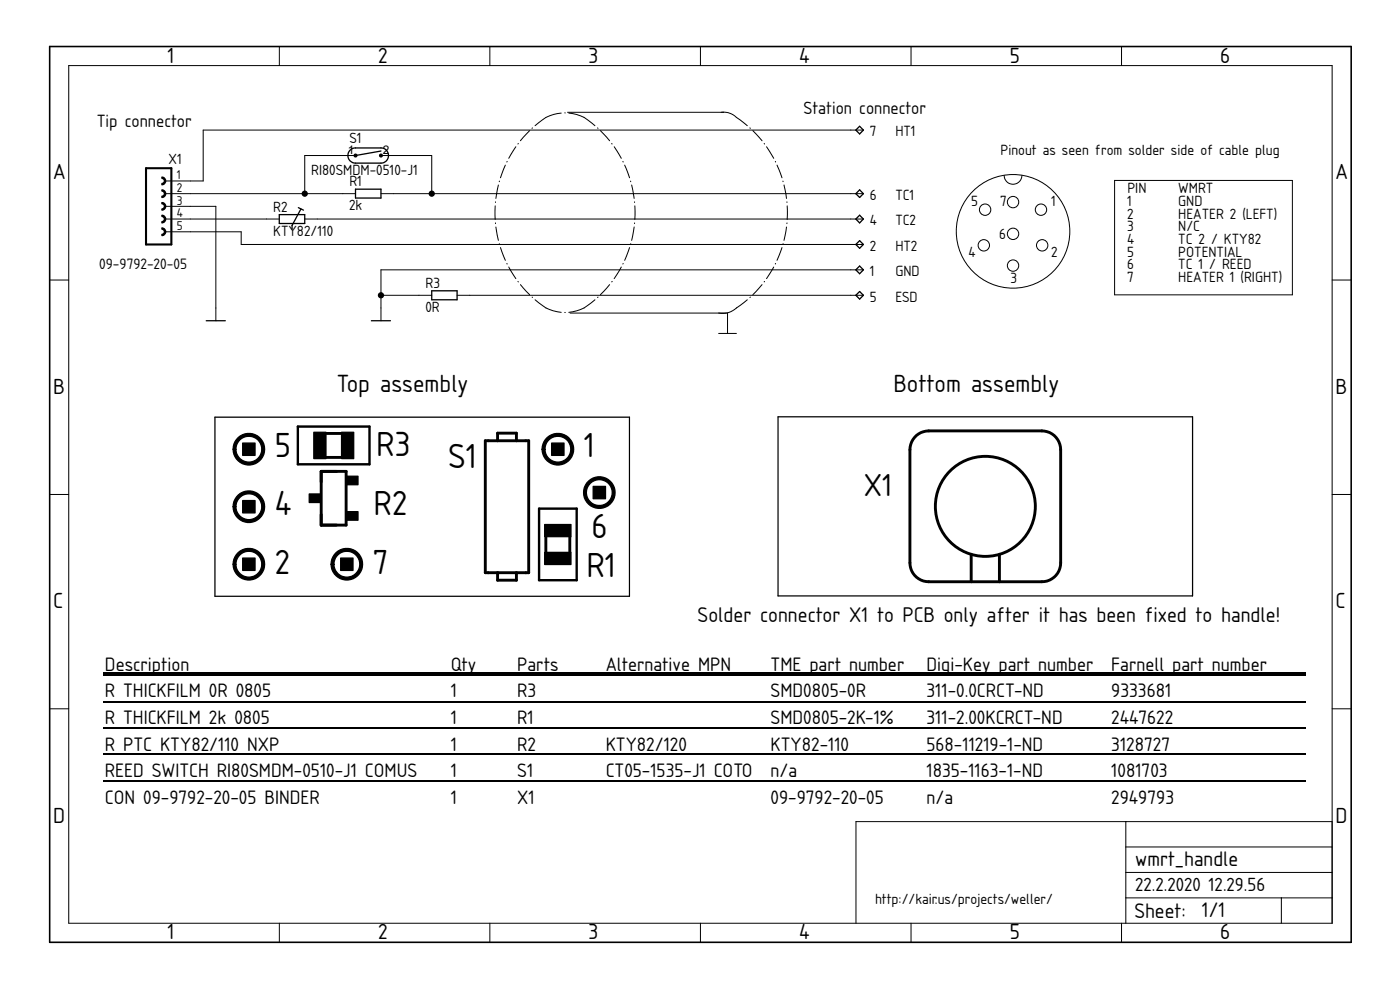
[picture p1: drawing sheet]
<svg xmlns="http://www.w3.org/2000/svg" width="297mm" height="210mm" viewBox="0 0 297 210" stroke-linecap="round" stroke-linejoin="round" font-family="sans-serif">
<g fill="none" stroke="#000" stroke-width=".21">
<path d="M14.6 13.9h268v181.8h-268zM59.3 9.9v4M103.9 9.9v4M148.6 9.9v4M193.3 9.9v4M238 9.9v4M75.4 33h-10.7v8.1M80.8 33h10.8v8.1M105.7 39.2l-.5 2.9M106 38.4l-.1 .1M107.2 35l-1 2.7M107.6 34.2l-.1 .2"/>
<path d="M109.4 31.1l-1.5 2.5M110 30.4l-.1 .1M112.4 27.7l-2 2.1M113 27.1l-.1 .1M119.1 24a8.6 8.6 0 0 0-5.6 2.6M119.8 23.9h.1M120.4 23.8h33.2M120.7 24a8.6 8.6 0 0 1 5.5 2.6M126.8 27.1l.1 .1M127.4 27.7l1.9 2.1M129.8 30.4l.1 .1M130.3 31.1l1.5 2.5"/>
<path d="M132.2 34.2v.2M132.5 35l1.1 2.7M133.8 38.4v.1M134 39.2l.5 2.9M153 23.8l1.5 .1 .9 .4 3.2 2.3M159.1 27.1l.1 .1M159.7 27.7l2 2.1M162.1 30.4l.1 .1M162.6 31.1l1.6 2.5M164.5 34.2l.1 .2M164.9 35l1 2.7M166.1 38.4l.1 .1"/>
<path d="M166.3 39.2l.6 2.9M183.2 27.6h-140.1v10.8h-8.1M213.1 37.2a1.88 1.88 0 0 0 1.8 1.9 1.88 1.88 0 0 0 1.9-1.9M236.5 38.3h37.7v24.2h-37.7zM10.5 59.4h4.1M35 41.1h40.4M35 43.8h10.8v24.2M35 46.4h24.3M35 49.1h16.2v2.7h132M64.7 46.4h118.5M80.8 41.1h102.4M105.1 43.6v2.9"/>
<path d="M105.1 42.8v.1M105.1 47.3v.1M105.2 48.1l.5 2.9M105.9 51.7l.1 .1M106.2 52.5l1 2.7M107.5 55.9l.1 .1M107.9 56.6l1.5 2.5M109.9 59.7l.1 .1M129.9 59.7l-.1 .1M131.8 56.6l-1.5 2.5M132.2 55.9v.1M133.6 52.5l-1.1 2.7"/>
<path d="M133.8 51.7v.1M134.5 48.1l-.5 2.9M134.6 42.8v.1M134.6 47.3v.1M134.7 43.6v2.9M162.2 59.7l-.1 .1M164.2 56.6l-1.6 2.5M164.6 55.9l-.1 .1M165.9 52.5l-1 2.7M166.2 51.7l-.1 .1M166.9 48.1l-.6 2.9M167 42.8v.1"/>
<path d="M167 47.3v.1M167 43.6v2.9M183.2 57.2h-102.4v10.8M282.6 59.4h4.1M80.8 62.6h10.8M97 62.6h86.2M110.4 60.3l2 2.2M112.9 63l.1 .1M113.5 63.6l.8 .6a8.3 8.3 0 0 0 4.8 2M119.8 66.2h.1M121 66.4h33.1M126.2 63.6l-.7 .6a8.3 8.3 0 0 1-4.8 2"/>
<path d="M126.9 63l-.1 .1M129.3 60.3l-1.9 2.2M152.5 66.4h1.6M152.5 70.7h3.7M154.4 66.4v4.3M158.6 63.6a10.8 10.8 0 0 1-4.5 2.8M159.2 63l-.1 .1M161.7 60.3l-2 2.2M10.5 104.8h4.1M282.6 104.8h4.1M10.5 150.3h4.1M282.6 150.3h4.1"/>
<path d="M238.9 174.2v21.5M238.9 179.6h43.7M282.6 174.2h-101v21.5M59.3 195.7v4.1M103.9 195.7v4.1M148.6 195.7v4.1M193.3 195.7v4.1M238 195.7v4.1M238.9 190.4h43.7M238.9 185h43.7M271.9 190.4v5.3"/>
<circle cx="208.7" cy="52" r="1.21"/>
<circle cx="209" cy="44.5" r="1.21"/>
<circle cx="214.9" cy="49.1" r="12"/>
<circle cx="214.9" cy="42.8" r="1.21"/>
<circle cx="214.9" cy="56.3" r="1.21"/>
<circle cx="214.9" cy="49.6" r="1.21"/>
<circle cx="220.9" cy="44.5" r="1.21"/>
<circle cx="221.1" cy="52" r="1.21"/>
</g>
<path d="M10.5 9.9h276.2v189.9h-276.2z" fill="none" stroke="#000" stroke-width=".34"/>
<path d="M31 35.7h5.4v16.1h-5.4z" fill="none" stroke="#000" stroke-width=".44"/>
<g fill="#000" stroke="#000" stroke-width=".26">
<path d="M34.3 37.5a.82 .82 0 0 1 .9 .9 .82 .82 0 0 1-.9 .8v-.3a.54 .54 0 0 0 .6-.5 .54 .54 0 0 0-.6-.6z" fill-rule="evenodd"/>
<path d="M34.3 42.9a.8 .8 0 0 1 .9 .8 .8 .8 0 0 1-.9 .9v-.3a.54 .54 0 0 0 .6-.5 .54 .54 0 0 0-.6-.6z" fill-rule="evenodd"/>
<path d="M34.3 40.3a.81 .81 0 0 1 .9 .8 .81 .81 0 0 1-.9 .8v-.3a.54 .54 0 0 0 .6-.5 .54 .54 0 0 0-.6-.6z" fill-rule="evenodd"/>
<path d="M34.3 48.3a.82 .82 0 0 1 .9 .8 .82 .82 0 0 1-.9 .9v-.3a.54 .54 0 0 0 .6-.6 .54 .54 0 0 0-.6-.5z" fill-rule="evenodd"/>
<path d="M34.3 45.6a.81 .81 0 0 1 .9 .8 .81 .81 0 0 1-.9 .9v-.3a.54 .54 0 0 0 .6-.6 .54 .54 0 0 0-.6-.5z" fill-rule="evenodd"/>
<path d="M50.5 92.8a3.4 3.4 0 0 1 5.3 .8 3.4 3.4 0 0 1-2.2 4.9 3.4 3.4 0 0 1-4.1-3.3h.6a2.75 2.75 0 0 1 3.9-2.5 2.75 2.75 0 0 1 .5 4.7 2.75 2.75 0 0 1-4.4-1.7v-.5h-.6a3.2 3.2 0 0 1 1-2.4z" fill-rule="evenodd"/>
<path d="M116.1 92.8a3.4 3.4 0 0 1 5.2 .8 3.4 3.4 0 0 1-2.1 4.9 3.4 3.4 0 0 1-4.2-3.3h.6a2.74 2.74 0 0 1 4-2.4 2.74 2.74 0 0 1 .4 4.6 2.74 2.74 0 0 1-4.3-1.7l-.1-.5h-.6a3.4 3.4 0 0 1 1.1-2.4z" fill-rule="evenodd"/>
<path d="M50.5 117.2a3.4 3.4 0 0 1 5.3 .8 3.4 3.4 0 0 1-2.2 4.9 3.4 3.4 0 0 1-4.1-3.3h.6a2.75 2.75 0 0 1 3.9-2.5 2.75 2.75 0 0 1 .4 4.7 2.75 2.75 0 0 1-4.3-1.7v-.5h-.6a3.3 3.3 0 0 1 1-2.4z" fill-rule="evenodd"/>
<path d="M50.5 105a3.4 3.4 0 0 1 5.3 .8 3.4 3.4 0 0 1-2.2 4.9 3.4 3.4 0 0 1-4.1-3.3h.6a2.75 2.75 0 0 1 3.9-2.5 2.75 2.75 0 0 1 .4 4.7 2.75 2.75 0 0 1-4.3-1.7v-.5h-.6a3.2 3.2 0 0 1 1-2.4z" fill-rule="evenodd"/>
<path d="M71.3 117.2a3.4 3.4 0 0 1 5.2 .8 3.4 3.4 0 0 1-2.1 4.9 3.4 3.4 0 0 1-4.2-3.3h.7a2.74 2.74 0 0 1 3.8-2.5 2.74 2.74 0 0 1 .7 4.6 2.74 2.74 0 0 1-4.4-1.2l-.1-.9h-.7a3.3 3.3 0 0 1 1.1-2.4z" fill-rule="evenodd"/>
<path d="M124.9 102a3.4 3.4 0 0 1 5.2 .8 3.4 3.4 0 0 1-2.1 4.9 3.4 3.4 0 0 1-4.2-3.3h.6a2.75 2.75 0 0 1 4-2.4 2.75 2.75 0 0 1 .4 4.6 2.75 2.75 0 0 1-4.3-1.7l-.1-.5h-.6a3.2 3.2 0 0 1 1.1-2.4z" fill-rule="evenodd"/>
<circle cx="75.4" cy="33" r=".3"/>
<circle cx="80.8" cy="33" r=".3"/>
<circle cx="64.7" cy="41.1" r=".53"/>
<circle cx="91.6" cy="41.1" r=".53"/>
<circle cx="80.8" cy="62.6" r=".53"/>
</g>
<path d="M74.3 31.8l.8-.4h5.7a1.61 1.61 0 0 1 1.6 1.6 1.61 1.61 0 0 1-1.6 1.6h-5.4a1.61 1.61 0 0 1-1.5-1 1.61 1.61 0 0 1 .4-1.8zM59.3 45.5h5.4v1.9h-5.4zM62 47.8v.8M75.4 40.1h5.4v1.9h-5.4zM43.8 68h4M78.8 68h4M91.6 61.7h5.4v1.9h-5.4zM21.9 148.8h255.2M21.9 154.3h255.2M21.9 159.9h255.2M21.9 165.7h255.2" fill="none" stroke="#000" stroke-width=".28"/>
<g fill="#000" stroke="#000" stroke-width=".28">
<path d="M75.4 33l5.4-1zM181.6 27.6l.8-.8zM182.4 26.8l.8 .8zM181.6 27.6l.8 .8zM183.2 27.6l-.8 .8zM63.9 44.3l-1.9 3.5zM63.3 44l1.1 .6zM181.6 57.2l.8-.8zM182.4 51l-.8 .8zM181.6 46.4l.8-.8zM182.4 40.3l-.8 .8zM182.4 56.4l.8 .8z"/>
<path d="M181.6 57.2l.8 .8zM182.4 51l.8 .8zM181.6 51.8l.8 .8zM182.4 45.6l.8 .8zM181.6 46.4l.8 .9zM182.4 40.3l.8 .8zM181.6 41.1l.8 .8zM183.2 57.2l-.8 .8zM183.2 51.8l-.8 .8zM183.2 46.4l-.8 .9zM183.2 41.1l-.8 .8zM181.6 62.6l.8-.8z"/>
<path d="M182.4 61.8l.8 .8zM181.6 62.6l.8 .8zM183.2 62.6l-.8 .8z"/>
</g>
<path d="M63.2 90.4h15.2v8h-15.2zM114.4 107.8h8v15.2h-8z" fill="none" stroke="#000" stroke-width=".51"/>
<g fill="none" stroke="#000" stroke-width=".61">
<path d="M68.1 99.9h5.3v11.4h-5.3zM69.1 97h3.3M69.1 91.9h3.3M103 93.4h9.2v28h-9.2zM105.6 93.4v-1.6h4v1.6M194.4 92.3a4 4 0 0 1 2.7-.9h23.9a4 4 0 0 1 4 4v23.9a4 4 0 0 1-4 4h-23.9a4 4 0 0 1-4-4v-24.5a4.1 4.1 0 0 1 1.3-2.5zM115.8 113.8v3.3M120.9 113.8v3.3M206.1 117.5v5.8M212 117.5v5.8M105.6 121.4v1.6h4v-1.6"/>
<circle cx="209.1" cy="107.4" r="10.6"/>
</g>
<g fill="#000" stroke="#000" stroke-width=".26">
<path d="M51.5 93.9h2.6v2.7h-2.6zM66.6 91.6h2.6v5.6h-2.6zM72.5 91.6h2.5v5.6h-2.5zM117 93.9h2.7v2.7h-2.7zM51.5 118.3h2.6v2.6h-2.6zM51.5 106.1h2.6v2.7h-2.6zM65.6 104.7h2.3v1.8h-2.3zM72.3 118.3h2.6v2.6h-2.6zM73.6 101h2.4v1.8h-2.4zM73.6 108.5h2.4v1.8h-2.4zM115.6 111.2h5.5v2.6h-5.5zM115.6 117.1h5.5v2.6h-5.5z"/>
<path d="M125.8 103.1h2.7v2.6h-2.7z"/>
</g>
<path d="M45.6 88.5h88v37.9h-88zM165.1 88.4h87.9v37.9h-87.9z" fill="none" stroke="#000" stroke-width=".26"/>
<path d="M21.9 142.6h255.2v.7h-255.2z" fill-rule="evenodd" fill="#000"/>
<g font-size="6.9">
<text x="58.3" y="97">5</text>
<text x="79.8" y="96.8">R3</text>
<text x="95.1" y="99.2">S1</text>
<text x="123.9" y="97">1</text>
<text x="58.3" y="109.2">4</text>
<text x="79.3" y="109.1">R2</text>
<text x="125.5" y="114.2">6</text>
<text x="58.3" y="121.7">2</text>
<text x="79.1" y="121.7">7</text>
<text x="124.4" y="122.4">R1</text>
</g>
<text font-size="6.3" x="183.3" y="105.2">X1</text>
<g font-size="4.9">
<text x="71.5" y="83.1">Top assembly</text>
<text x="189.6" y="83.1">Bottom assembly</text>
</g>
<g font-size="4.3">
<text x="35.5" y="13.3">1</text>
<text x="80.2" y="13.3">2</text>
<text x="124.9" y="13.3">3</text>
<text x="169.6" y="13.3">4</text>
<text x="214.2" y="13.3">5</text>
<text x="258.9" y="13.3">6</text>
<text x="11.2" y="38">A</text>
<text x="283.3" y="38">A</text>
<text x="11.2" y="83.5">B</text>
<text x="283.3" y="83.5">B</text>
<text x="11.2" y="128.9">C</text>
<text x="283.3" y="128.9">C</text>
<text x="11.2" y="174.4">D</text>
<text x="283.3" y="174.4">D</text>
<text x="35.5" y="199.2">1</text>
<text x="80.2" y="199.2">2</text>
<text x="124.9" y="199.2">3</text>
<text x="169.6" y="199.2">4</text>
<text x="214.2" y="199.2">5</text>
<text x="258.9" y="199.2">6</text>
</g>
<g font-size="4.2">
<text x="148" y="131.9">Solder connector X1 to PCB only after it has been fixed to handle!</text>
<text x="240.9" y="183.6">wmrt_handle</text>
<text x="240.7" y="194.5">Sheet:</text>
<text x="255" y="194.4">1/1</text>
</g>
<g font-size="3.9">
<text x="22.3" y="142.3">Description</text>
<text x="95.6" y="142.3">Qty</text>
<text x="109.7" y="142.3">Parts</text>
<text x="128.5" y="142.3">Alternative MPN</text>
<text x="163.5" y="142.3">TME part number</text>
<text x="196.6" y="142.3">Digi-Key part number</text>
<text x="235.8" y="142.3">Farnell part number</text>
<text x="22.3" y="147.9">R THICKFILM 0R 0805</text>
<text x="95.6" y="147.9">1</text>
<text x="109.7" y="147.9">R3</text>
<text x="163.5" y="147.9">SMD0805-0R</text>
<text x="196.6" y="147.9">311-0.0CRCT-ND</text>
<text x="235.8" y="147.9">9333681</text>
<text x="22.3" y="153.5">R THICKFILM 2k 0805</text>
<text x="95.6" y="153.5">1</text>
<text x="109.7" y="153.5">R1</text>
<text x="163.5" y="153.5">SMD0805-2K-1%</text>
<text x="196.6" y="153.5">311-2.00KCRCT-ND</text>
<text x="235.8" y="153.5">2447622</text>
<text x="22.3" y="159.2">R PTC KTY82/110 NXP</text>
<text x="95.6" y="159.2">1</text>
<text x="109.7" y="159.2">R2</text>
<text x="128.5" y="159.2">KTY82/120</text>
<text x="163.5" y="159.2">KTY82-110</text>
<text x="196.6" y="159.2">568-11219-1-ND</text>
<text x="235.8" y="159.2">3128727</text>
<text x="22.3" y="164.8">REED SWITCH RI80SMDM-0510-J1 COMUS</text>
<text x="95.6" y="164.8">1</text>
<text x="109.7" y="164.8">S1</text>
<text x="128.5" y="164.8">CT05-1535-J1 COTO</text>
<text x="163.5" y="164.8">n/a</text>
<text x="196.6" y="164.8">1835-1163-1-ND</text>
<text x="235.8" y="164.8">1081703</text>
<text x="22.3" y="170.4">CON 09-9792-20-05 BINDER</text>
<text x="95.6" y="170.4">1</text>
<text x="109.7" y="170.4">X1</text>
<text x="163.5" y="170.4">09-9792-20-05</text>
<text x="196.6" y="170.4">n/a</text>
<text x="235.8" y="170.4">2949793</text>
</g>
<text font-size="3.8" x="240.9" y="189">22.2.2020 12.29.56</text>
<g font-size="3.5">
<text x="20.5" y="26.9">Tip connector</text>
<text x="170.5" y="24.2">Station connector</text>
</g>
<text font-size="3" x="21.1" y="57">09-9792-20-05</text>
<g font-size="2.9">
<text x="184.5" y="28.9">7</text>
<text x="190" y="28.9">HT1</text>
<text x="35.8" y="34.9">X1</text>
<text x="74.1" y="30.3">S1</text>
<text x="212.3" y="32.9">Pinout as seen from solder side of cable plug</text>
<text x="66" y="37">RI80SMDM-0510-J1</text>
<text x="74.1" y="39.5">R1</text>
<text x="239.2" y="41">PIN</text>
<text x="250" y="41">WMRT</text>
<text x="58" y="44.9">R2</text>
<text x="74.1" y="44.6">2k</text>
<text x="184.5" y="47.8">4</text>
<text x="184.5" y="42.4">6</text>
<text x="190" y="47.8">TC2</text>
<text x="190" y="42.4">TC1</text>
<text x="206" y="43.7">5</text>
<text x="212.2" y="43.7">7</text>
<text x="223" y="43.7">1</text>
<text x="239.2" y="43.7">1</text>
<text x="239.2" y="46.3">2</text>
<text x="250" y="43.7">GND</text>
<text x="250" y="46.3">HEATER 2 (LEFT)</text>
<text x="58" y="49.9">KTY82/110</text>
<text x="184.5" y="53.2">2</text>
<text x="190" y="53.2">HT2</text>
<text x="212" y="50.7">6</text>
<text x="239.2" y="49">3</text>
<text x="239.2" y="51.7">4</text>
<text x="250" y="49">N/C</text>
<text x="250" y="51.7">TC 2 / KTY82</text>
<text x="184.5" y="58.6">1</text>
<text x="190" y="58.6">GND</text>
<text x="205.5" y="54.4">4</text>
<text x="223" y="54.4">2</text>
<text x="239.2" y="54.4">5</text>
<text x="239.2" y="57.1">6</text>
<text x="239.2" y="59.8">7</text>
<text x="250" y="54.4">POTENTIAL</text>
<text x="250" y="57.1">TC 1 / REED</text>
<text x="250" y="59.8">HEATER 1 (RIGHT)</text>
<text x="90.3" y="61">R3</text>
<text x="184.5" y="64">5</text>
<text x="190" y="64">ESD</text>
<text x="214.4" y="60.1">3</text>
<text x="90.2" y="66.1">0R</text>
<text x="185.7" y="191.7">http://kair.us/projects/weller/</text>
</g>
<g font-size="2.5">
<text x="73.8" y="32.6">1</text>
<text x="81.2" y="32.6">2</text>
<text x="37.5" y="38">1</text>
<text x="37.5" y="40.7">2</text>
<text x="37.5" y="43.4">3</text>
<text x="37.5" y="46.1">4</text>
<text x="37.5" y="48.8">5</text>
</g>
</svg>
